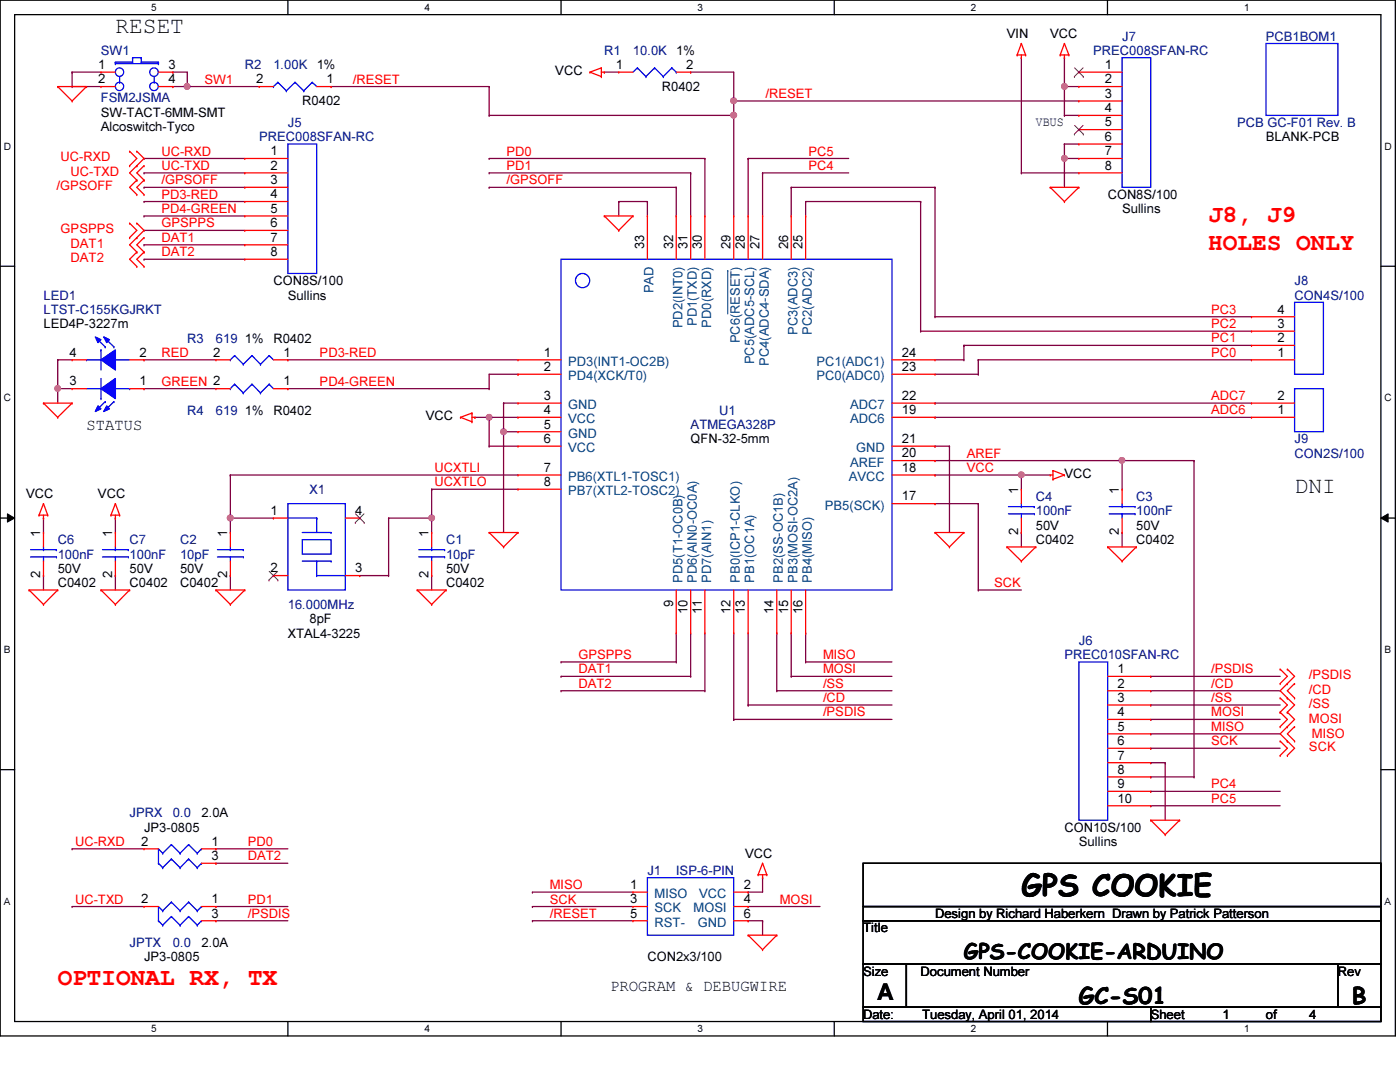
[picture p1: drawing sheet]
<svg xmlns="http://www.w3.org/2000/svg" width="279mm" height="216mm" viewBox="0 0 279 216" stroke-linecap="round" stroke-linejoin="round" font-family="sans-serif">
<path d="M0 0h278.5v206.7h-278.5zM2.9 2.9h272.7v200.9h-272.7z" fill="none" stroke="#000" stroke-width=".25"/>
<g fill="#fff">
<path d="M30.2 .3h1.1v2.3h-1.1z"/>
<path d="M30.2 204.1h1.1v2.3h-1.1z"/>
</g>
<path d="M57.4 0v2.9M57.4 203.8v2.9" fill="none" stroke="#000" stroke-width=".25"/>
<g fill="#fff">
<path d="M84.7 .3h1.1v2.3h-1.1z"/>
<path d="M84.7 204.1h1.1v2.3h-1.1z"/>
</g>
<path d="M112 0v2.9M112 203.8v2.9" fill="none" stroke="#000" stroke-width=".25"/>
<g fill="#fff">
<path d="M139.2 .3h1.1v2.3h-1.1z"/>
<path d="M139.2 204.1h1.1v2.3h-1.1z"/>
</g>
<path d="M166.5 0v2.9M166.5 203.8v2.9" fill="none" stroke="#000" stroke-width=".25"/>
<g fill="#fff">
<path d="M193.8 .3h1.1v2.3h-1.1z"/>
<path d="M193.8 204.1h1.1v2.3h-1.1z"/>
</g>
<path d="M221 0v2.9M221 203.8v2.9" fill="none" stroke="#000" stroke-width=".25"/>
<g fill="#fff">
<path d="M248.3 .3h1.1v2.3h-1.1z"/>
<path d="M248.3 204.1h1.1v2.3h-1.1z"/>
<path d="M.8 28h1.4v2.3h-1.4z"/>
<path d="M276.3 28h1.4v2.3h-1.4z"/>
<path d="M.8 78.2h1.4v2.3h-1.4z"/>
<path d="M276.3 78.2h1.4v2.3h-1.4z"/>
</g>
<path d="M0 53.1h2.9M275.6 53.1h2.9" fill="none" stroke="#000" stroke-width=".25"/>
<g fill="#fff">
<path d="M.8 128.5h1.3v2.2h-1.3z"/>
<path d="M276.3 128.5h1.3v2.2h-1.3z"/>
</g>
<path d="M0 103.4h2.9M275.6 103.4h2.9" fill="none" stroke="#000" stroke-width=".25"/>
<path d="M1.5 102.5l1.4 .9-1.4 .8zM275.6 103.4l1.4-.9v1.7z" fill="#000"/>
<path d="M1.5 102.5l1.4 .9-1.4 .8zM275.6 103.4l1.4-.9v1.7z" fill="none" stroke="#000" stroke-width=".2"/>
<g fill="#fff">
<path d="M.8 178.7h1.3v2.2h-1.3z"/>
<path d="M276.3 178.7h1.3v2.2h-1.3z"/>
</g>
<path d="M0 153.6h2.9M275.6 153.6h2.9" fill="none" stroke="#000" stroke-width=".25"/>
<path d="M100.5 86.1h.1M100.5 86.1v20.2" fill="none" stroke="#800040" stroke-width=".25"/>
<circle cx="100.5" cy="86.1" r=".56" fill="#f0f"/>
<circle cx="100.5" cy="86.1" r=".56" fill="none" stroke="#f0f" stroke-width=".25"/>
<path d="M186.6 89h.1M186.6 91.9h.1M186.6 89h2.9M186.6 91.9h37.3M203.8 106.3h.1M203.8 106.3v2.8" fill="none" stroke="#800040" stroke-width=".25"/>
<circle cx="223.9" cy="91.9" r=".56" fill="#f0f"/>
<circle cx="223.9" cy="91.9" r=".56" fill="none" stroke="#f0f" stroke-width=".25"/>
<path d="M123.5 40.2h.1M123.5 40.2h5.7M123.5 40.2v2.9M203.8 94.8h.1M203.8 94.8v2.8M8.7 103.4h.1M8.7 114.9h.1M8.7 103.4v2.9M8.7 114.9v2.8" fill="none" stroke="#800040" stroke-width=".25"/>
<circle cx="203.8" cy="94.8" r=".56" fill="#f0f"/>
<circle cx="203.8" cy="94.8" r=".56" fill="none" stroke="#f0f" stroke-width=".25"/>
<path d="M129.2 40.2h.1M129.2 40.2v2.9M97.6 83.3h.1M97.6 83.3h5.8M23 103.4h.1M23 114.9h.1M23 103.4v2.9M23 114.9v2.8" fill="none" stroke="#800040" stroke-width=".25"/>
<circle cx="97.6" cy="83.3" r=".56" fill="#f0f"/>
<circle cx="97.6" cy="83.3" r=".56" fill="none" stroke="#f0f" stroke-width=".25"/>
<g fill="none" stroke="#800040" stroke-width=".25">
<path d="M120.6 14.4h.1M120.6 14.4h2.9M97.6 23h.1M97.6 23h48.8M146.4 23h.1M146.4 23v20.1M97.6 89h.1M97.6 83.3h.1M97.6 89h5.8M97.6 83.3v5.7M100.5 86.1h.1M100.5 80.4h.1"/>
<path d="M100.5 86.1h2.9M100.5 80.4h2.9M100.5 80.4v5.7M189.5 89h.1M189.5 89v17.3M186.6 100.5h.1M186.6 100.5h8.6M195.2 117.7h.1M195.2 117.7h8.6M157.9 126.3h.1M157.9 126.3v8.7M160.8 126.3h.1"/>
<path d="M160.8 126.3v5.8M106.3 178h.1M106.3 178h20M149.3 178h.1M152.2 175.1h.1M152.2 175.1v2.9h-2.9M106.3 180.9h.1M106.3 183.7h.1M106.3 183.7h20M106.3 180.9h20M149.3 183.7h.1M149.3 180.9h.1"/>
<path d="M149.3 183.7h2.9M149.3 180.9h14.4M152.2 183.7h.1M152.2 183.7v2.9"/>
</g>
<circle cx="146.4" cy="23" r=".56" fill="#f0f"/>
<circle cx="146.4" cy="23" r=".56" fill="none" stroke="#f0f" stroke-width=".25"/>
<g fill="none" stroke="#800040" stroke-width=".25">
<path d="M137.8 14.4h.1M137.8 14.4h8.6M46 94.8h.1M46 94.8h57.4M86.1 97.6h.1M86.1 97.6h17.3M186.6 94.8h.1M186.6 94.8h23M203.8 94.8h.1M223.9 91.9h.1M223.9 91.9v5.7M46 114.9h.1"/>
<path d="M46 114.9v2.8M86.1 103.4h.1M86.1 103.4v2.9M223.9 106.3h.1M223.9 106.3v2.8M155 137.8h.1M155 126.3h.1M155 137.8h23M155 126.3v11.5"/>
</g>
<circle cx="86.1" cy="103.4" r=".56" fill="#f0f"/>
<circle cx="86.1" cy="103.4" r=".56" fill="none" stroke="#f0f" stroke-width=".25"/>
<path d="M86.1 97.6h.1M86.1 97.6v5.8h-8.5M46 103.4h.1M46 103.4h8.6M46 103.4v2.9M77.6 103.4h.1M86.1 114.9h.1M86.1 114.9v2.8" fill="none" stroke="#800040" stroke-width=".25"/>
<circle cx="46" cy="103.4" r=".57" fill="#f0f"/>
<circle cx="46" cy="103.4" r=".57" fill="none" stroke="#f0f" stroke-width=".25"/>
<g fill="none" stroke="#800040" stroke-width=".25">
<path d="M11.5 71.8h.1M11.5 77.6h.1M11.5 71.8h2.9M11.5 71.8v8.6M11.5 77.6h2.9M46 94.8h.1M46 94.8v8.6M94.8 83.3h.1M94.8 83.3h2.8M195.2 100.5h.1M195.2 100.5v17.2M157.9 135h.1"/>
<path d="M157.9 135h20.1M160.8 132.1h.1M160.8 132.1h17.2"/>
</g>
<circle cx="11.5" cy="77.5" r=".56" fill="#f0f"/>
<circle cx="11.5" cy="77.5" r=".56" fill="none" stroke="#f0f" stroke-width=".25"/>
<g fill="none" stroke="#800040" stroke-width=".25">
<path d="M34.5 17.3h.1M34.5 14.4h.1M34.5 17.3h17.2M34.5 14.4h2.9v2.9M37.4 17.3h.1M66.1 17.3h.1M66.1 17.3h31.5M135 37.4h.1M135 37.4v5.7M137.8 34.5h.1M137.8 34.5v8.6M140.7 31.6h.1"/>
<path d="M140.7 31.6v11.5M149.3 31.6h.1M149.3 31.6v11.5M149.3 31.6h20.1M152.2 34.5h.1M152.2 34.5v8.6M152.2 34.5h17.2M28.7 71.8h.1M28.7 77.6h.1M28.7 77.6h14.4M28.7 71.8h14.4M57.4 77.6h.1"/>
<path d="M57.4 77.6h40.2M186.6 71.8h5.8M186.6 74.7h8.6M192.4 71.8h.1M195.2 74.7h.1M112 132.1h.1M112 135h.1M112 137.8h.1M112 132.1h23M112 135h25.8M112 137.8h28.7M135 132.1h.1"/>
<path d="M135 126.3v5.8M137.8 135h.1M137.8 126.3v8.7M140.7 137.8h.1M140.7 126.3v11.5M146.4 126.3v17.3M149.3 126.3v14.4M146.4 143.6h.1M146.4 143.6h31.6M149.3 140.7h.1M149.3 140.7h28.7"/>
</g>
<circle cx="37.3" cy="17.2" r=".56" fill="#f0f"/>
<circle cx="37.3" cy="17.2" r=".56" fill="none" stroke="#f0f" stroke-width=".25"/>
<g fill="none" stroke="#800040" stroke-width=".25">
<path d="M14.4 14.4h.1M14.4 17.3h.1M14.4 14.4h5.8M14.4 14.4v2.9M14.4 17.3h5.8M97.6 17.3h.1M97.6 17.3v5.7M97.6 31.6h.1M97.6 34.5h.1M97.6 37.4h.1M97.6 31.6h43.1M97.6 34.5h40.2"/>
<path d="M97.6 37.4h37.4M146.4 20.2h.1M146.4 20.2h68.9M157.9 37.4h.1M157.9 37.4h28.7M157.9 37.4v5.7M186.6 37.4h.1M186.6 37.4v25.8M160.8 40.2h.1M160.8 40.2v2.9M160.8 40.2h22.9M183.7 40.2h.1"/>
<path d="M183.7 40.2v25.9M57.4 71.8h.1M57.4 71.8h46M97.6 77.6h.1M103.4 74.7h.1M103.4 74.7h-5.8v2.9M183.7 66.1h.1M183.7 66.1h66.1M186.6 63.2h.1M186.6 63.2h63.2M223.9 91.9h14.4M238.3 91.9h.1"/>
<path d="M238.3 91.9v63.1M229.7 137.8h.1M229.7 137.8h25.8M229.7 140.7h.1M229.7 143.6h.1M229.7 146.4h.1M229.7 149.3h.1M229.7 155h.1M229.7 140.7h25.8M229.7 143.6h25.8M229.7 146.4h25.8M229.7 149.3h25.8"/>
<path d="M229.7 155h8.6M238.3 155h.1"/>
</g>
<circle cx="146.4" cy="20.1" r=".56" fill="#f0f"/>
<circle cx="146.4" cy="20.1" r=".56" fill="none" stroke="#f0f" stroke-width=".25"/>
<path d="M212.4 17.3h.1M212.4 11.5h.1M212.4 17.3h2.9M212.4 11.5v11.5M212.4 23h.1M212.4 23h2.9" fill="none" stroke="#800040" stroke-width=".25"/>
<circle cx="212.4" cy="17.2" r=".56" fill="#f0f"/>
<circle cx="212.4" cy="17.2" r=".56" fill="none" stroke="#f0f" stroke-width=".25"/>
<path d="M212.4 28.7h.1M212.4 31.6h.1M212.4 28.7h2.9M212.4 31.6h2.9" fill="none" stroke="#800040" stroke-width=".25"/>
<circle cx="212.4" cy="31.6" r=".56" fill="#f0f"/>
<circle cx="212.4" cy="31.6" r=".56" fill="none" stroke="#f0f" stroke-width=".25"/>
<g fill="none" stroke="#800040" stroke-width=".25">
<path d="M146.4 14.4v8.6M203.8 11.5h.1M203.8 11.5v23M28.7 31.6h.1M28.7 34.5h.1M28.7 37.4h.1M28.7 34.5h20.2M28.7 31.6h20.2M28.7 37.4h20.2M146.4 20.2h.1M146.4 23h.1M203.8 34.5h.1"/>
<path d="M203.8 34.5h11.5M212.4 28.7h.1M212.4 31.6h.1M212.4 28.7v8.7M28.7 40.2h.1M28.7 43.1h.1M28.7 46h.1M28.7 48.9h.1M28.7 51.7h.1M28.7 40.2h20.2M28.7 43.1h20.2M28.7 46h20.2"/>
<path d="M28.7 48.9h20.2M28.7 51.7h20.2M192.4 68.9h.1M192.4 68.9v2.9M192.4 68.9h57.4M195.2 71.8h.1M195.2 71.8v2.9M195.2 71.8h54.6M186.6 80.4h.1M186.6 83.3h.1M186.6 80.4h63.2M186.6 83.3h63.2"/>
<path d="M71.8 114.9h.1M71.8 114.9h5.8M77.6 114.9h.1M77.6 103.4v11.5M229.7 135h.1M229.7 135h25.8M229.7 152.2h.1M229.7 157.9h.1M229.7 152.2h2.8M229.7 157.9h25.8M232.5 152.2h.1M232.5 152.2v11.5"/>
<path d="M14.4 169.4h.1M14.4 169.4h14.3M43.1 169.4h.1M43.1 172.3h.1M43.1 169.4h14.3M43.1 172.3h14.3M229.7 160.8h.1M229.7 160.8h25.8M14.4 180.9h.1M14.4 180.9h14.3M43.1 180.9h.1M43.1 183.7h.1"/>
<path d="M43.1 180.9h14.3M43.1 183.7h14.3"/>
</g>
<g fill="none" stroke="#f00" stroke-width=".25">
<path d="M11.5 17.3h.1M11.5 17.3h5.8M11.5 17.3l2.9 2.9M17.3 17.3h.1M17.3 17.3l-2.9 2.9M51.7 17.3h.1M51.7 17.3h2.9M63.2 17.3h2.9M66.1 17.3h.1M117.7 14.4h.1M117.7 14.4l2.3 .9M120 15.3h.1"/>
<path d="M120 13.5h.1M120 13.5v1.8M120 14.4h.6M120 13.5l-2.3 .9M120.6 14.4h.1M203 11h.1M203 11h1.7M203.8 11.5h.1M203.8 8.7h.1M203.8 11v.5M203.8 8.7l-.8 2.3M203.8 8.7l.9 2.3"/>
<path d="M204.7 11h.1M211.6 11h.1M211.6 11h1.7M212.4 11.5h.1M212.4 8.7h.1M212.4 11v.5M212.4 8.7l-.8 2.3M212.4 8.7l.9 2.3M213.3 11h.1M14.4 20.2h.1M25.9 33.1h.1M25.9 30.2h.1"/>
<path d="M25.9 30.2l1.4 1.4-1.4 1.5M27.3 30.2h.1M27.3 33.1h.1M27.3 35.9h.1M27.3 38.8h.1M27.3 30.2l1.4 1.4-2.8 2.9 1.4 1.4M27.3 35.9l-1.4 1.5 1.4 1.4M28.7 35.9h.1M28.7 38.8h.1M28.7 33.1h.1M28.7 35.9l-1.4 1.5 1.4 1.4M28.7 33.1l-1.4 1.4 1.4 1.4"/>
<path d="M48.9 31.6h.1M48.9 34.5h.1M48.9 37.4h.1M48.9 37.4h8.5M48.9 31.6h8.5M48.9 34.5h8.5M209.6 37.4h.1M209.6 37.4h5.7M209.6 37.4l2.8 2.8M215.3 37.4h.1M215.3 37.4l-2.9 2.8M25.9 47.4h.1"/>
<path d="M25.9 44.5h.1M25.9 44.5l1.4 1.5-1.4 1.4M27.3 44.5h.1M27.3 47.4h.1M27.3 50.3h.1M27.3 53.2h.1M27.3 44.5l1.4 1.5-2.8 2.9 1.4 1.4M27.3 50.3l-1.4 1.4 1.4 1.5M28.7 47.4h.1M28.7 50.3h.1M28.7 53.2h.1M28.7 47.4l-1.4 1.5 1.4 1.4"/>
<path d="M28.7 50.3l-1.4 1.4 1.4 1.5M48.9 40.2h.1M48.9 43.1h.1M48.9 46h.1M48.9 48.9h.1M48.9 51.7h.1M48.9 43.1h8.5M48.9 40.2h8.5M48.9 46h8.5M48.9 48.9h8.5M48.9 51.7h8.5M120.6 43.1h.1"/>
<path d="M120.6 43.1h5.7M120.6 43.1l2.9 2.9M123.5 46h.1M126.3 43.1h.1M126.3 43.1l-2.8 2.9M212.4 40.2h.1M43.1 71.8h.1M43.1 71.8h2.9M54.6 71.8h2.8M57.4 71.8h.1M8.7 80.4h.1M8.7 80.4h5.7"/>
<path d="M8.7 80.4l2.8 2.9M11.5 83.3h.1M14.4 80.4h.1M14.4 80.4l-2.9 2.9M91.9 83.3h.1M91.9 83.3l2.3 .9M94.2 84.2h.1M94.2 82.4h.1M94.2 82.4v1.8M94.2 83.3h.6M94.2 82.4l-2.3 .9M94.8 83.3h.1"/>
<path d="M203.8 97.6h.1M203.8 97.6v2.9M209.6 94.8h.1M209.6 94.8h.5M210.1 93.9h.1M210.1 95.6h.1M210.1 93.9v1.7M210.1 93.9l2.3 .9M212.4 94.8h.1M212.4 94.8l-2.3 .8M5.8 117.7h.1M5.8 117.7h5.7"/>
<path d="M5.8 117.7l2.9 2.9M7.8 102.8h.1M7.8 102.8h1.7M8.7 103.4h.1M8.7 100.5h.1M8.7 106.3h.1M8.7 114.9h.1M8.7 102.8v.6M8.7 106.3v2.8M8.7 112v2.9M8.7 100.5l-.9 2.3M8.7 100.5l.8 2.3"/>
<path d="M9.5 102.8h.1M11.5 117.7h.1M11.5 117.7l-2.8 2.9M20.2 117.7h.1M20.2 117.7h5.7M20.2 117.7l2.8 2.9M22.1 102.8h.1M22.1 102.8h1.8M23 103.4h.1M23 100.5h.1M23 106.3h.1M23 114.9h.1"/>
<path d="M23 102.8v.6M23 106.3v2.8M23 112v2.9M23 100.5l-.9 2.3M23 100.5l.9 2.3M23.9 102.8h.1M25.9 117.7h.1M25.9 117.7l-2.9 2.9M43.1 117.7h.1M43.1 117.7h5.8M43.1 117.7l2.9 2.9M46 106.3h.1"/>
<path d="M46 114.9h.1M46 106.3v2.8M46 112v2.9M48.9 117.7h.1M48.9 117.7l-2.9 2.9M54.6 103.4h.1M54.6 114.9h.1M54.6 103.4h2.8M54.6 114.9h2.8M68.9 103.4h2.9M68.9 114.9h2.9M71.8 103.4h.1"/>
<path d="M71.8 114.9h.1M83.3 117.7h.1M83.3 117.7h5.7M83.3 117.7l2.8 2.9M86.1 106.3h.1M86.1 114.9h.1M86.1 106.3v2.8M86.1 112v2.9M89 117.7h.1M89 117.7l-2.9 2.9M97.6 106.3h.1M97.6 106.3h5.8"/>
<path d="M97.6 106.3l2.9 2.8M100.5 109.1h.1M103.4 106.3h.1M103.4 106.3l-2.9 2.8M186.6 106.3h.1M186.6 106.3h5.8M186.6 106.3l2.9 2.8M189.5 109.1h.1M192.4 106.3h.1M192.4 106.3l-2.9 2.8M201 109.1h.1M201 109.1h5.7"/>
<path d="M201 109.1l2.8 2.9M203.8 112h.1M203.8 106.3h.1M203.8 103.4v2.9M206.7 109.1h.1M206.7 109.1l-2.9 2.9M221.1 109.1h.1M221.1 109.1h5.7M221.1 109.1l2.8 2.9M223.9 112h.1M226.8 109.1h.1M226.8 109.1l-2.9 2.9"/>
<path d="M8.7 120.6h.1M23 120.6h.1M46 120.6h.1M86.1 120.6h.1M221.1 135h8.6M221.1 137.8h8.6M229.7 135h.1M229.7 137.8h.1M255.5 139.3h.1M255.5 136.4h.1M255.5 133.5h.1M255.5 139.3l1.4 1.4-1.4 1.4"/>
<path d="M255.5 133.5l1.4 1.5-1.4 1.4M256.9 139.3h.1M256.9 136.4h.1M256.9 133.5h.1M256.9 139.3l1.5 1.4-1.5 1.4M256.9 133.5l1.5 1.5-2.9 2.8 1.4 1.5M258.4 139.3h.1M258.4 136.4h.1M258.4 136.4l-1.5 1.4 1.5 1.5M221.1 140.7h8.6M221.1 143.6h8.6M221.1 146.4h8.6"/>
<path d="M221.1 149.3h8.6M221.1 152.2h8.6M221.1 155h8.6M221.1 157.9h8.6M229.7 140.7h.1M229.7 143.6h.1M229.7 146.4h.1M229.7 149.3h.1M229.7 152.2h.1M229.7 155h.1M229.7 157.9h.1M255.5 142.1h.1"/>
<path d="M255.5 145h.1M255.5 150.7h.1M255.5 147.9h.1M255.5 142.1l1.4 1.5-1.4 1.4M255.5 147.9l1.4 1.4-1.4 1.4M256.9 142.1h.1M256.9 145h.1M256.9 147.9h.1M256.9 150.7h.1M256.9 142.1l1.5 1.5-2.9 2.8 1.4 1.5M256.9 147.9l1.5 1.4-1.5 1.4M258.4 147.9h.1"/>
<path d="M258.4 145h.1M258.4 145l-1.5 1.4 1.5 1.5M28.7 169.4h.1M28.7 169.4h2.9M40.2 169.4h2.9M40.2 172.3h2.9M43.1 169.4h.1M43.1 172.3h.1M151.3 174.5h.1M151.3 174.5h1.7M152.2 175.1h.1M152.2 172.3h.1"/>
<path d="M152.2 174.5v.6M152.2 172.3l-.9 2.2M152.2 172.3l.8 2.2M153 174.5h.1M221.1 160.8h8.6M229.7 163.7h.1M229.7 160.8h.1M229.7 163.7h5.7M229.7 163.7l2.8 2.8M232.5 166.5h.1M235.4 163.7h.1M235.4 163.7l-2.9 2.8"/>
<path d="M28.7 180.9h.1M28.7 180.9h2.9M40.2 180.9h2.9M40.2 183.7h2.9M43.1 180.9h.1M43.1 183.7h.1M149.3 186.6h.1M149.3 186.6h5.7M149.3 186.6l2.9 2.9M152.2 189.5h.1M155 186.6h.1M155 186.6l-2.8 2.9"/>
</g>
<path d="M172.3 172.3h103.3v8.6h-103.3zM172.3 183.7h103.3v8.7h-103.3zM172.3 192.4h8.6v8.6h-8.6zM172.3 180.9h103.3v2.8h-103.3zM180.9 192.4h86.1v8.6h-86.1zM267 192.4h8.6v8.6h-8.6zM172.3 201h57.4v2.8h-57.4zM229.7 201h45.9v2.8h-45.9z" fill="none" stroke="#000" stroke-width=".25"/>
<g fill="none" stroke="#00f" stroke-width=".25">
<path d="M54.6 17.3h.1M55.5 16.4h.1M55.5 16.4l1.6 1.7M55.5 16.4l-.9 .9M57.1 18.1h.1M58.9 16.4h.1M58.9 16.4l1.7 1.7M58.9 16.4l-1.8 1.7M60.6 18.1h.1M62.3 16.4h.1M62.3 16.4l.9 .9M62.3 16.4l-1.7 1.7"/>
<path d="M252.6 8.7h14.4v14.3h-14.4zM57.4 28.7h5.8v25.9h-5.8zM46 71.8h.1M46.8 71h.1M46.8 71l1.8 1.7M46.8 71l-.8 .8M48.6 72.7h.1M50.3 71h.1M50.3 71l1.7 1.7M50.3 71l-1.7 1.7M52 72.7h.1M53.7 71h.1"/>
<path d="M53.7 71l.9 .8M53.7 71l-1.7 1.7M6.1 111.1h5.2M6.1 109.7h5.2M8.7 109.7h.1M8.7 111.1h.1M8.7 109.1v.6M8.7 111.1v.9M11.3 111.1h.1M11.3 109.7h.1M20.4 111.1h5.2M20.4 109.7h5.2"/>
<path d="M23 109.7h.1M23 111.1h.1M23 109.1v.6M23 111.1v.9M25.6 111.1h.1M25.6 109.7h.1M43.4 111.1h5.2M43.4 109.7h5.2M46 109.7h.1M46 111.1h.1M46 109.1v.6M46 111.1v.9"/>
<path d="M48.6 111.1h.1M48.6 109.7h.1M57.4 100.5h11.5v17.2h-11.5zM57.4 103.4h5.8M60.3 107.7h5.8v2.9h-5.8zM60.3 106.3h5.8M60.3 112h5.8M63.2 114.9h.1M63.2 103.4h.1M63.2 112h.1M63.2 114.9h5.7M63.2 103.4v2.9"/>
<path d="M63.2 112v2.9M66.1 106.3h.1M66.1 112h.1M83.6 111.1h5.1M83.6 109.7h5.1M86.1 109.7h.1M86.1 111.1h.1M86.1 109.1v.6M86.1 111.1v.9M88.7 111.1h.1M88.7 109.7h.1M201.3 102.5h5.1"/>
<path d="M201.3 101.1h5.1M203.8 101.1h.1M203.8 102.5h.1M203.8 100.5v.6M203.8 102.5v.9M206.4 102.5h.1M206.4 101.1h.1M215.3 132.1h5.8v31.6h-5.8zM31.6 172.3h.1M31.6 172.3l.9 .8M32.5 170.3h.1M32.5 173.1h.1"/>
<path d="M32.5 170.3l-.9-.9v2.9M34.2 168.5h.1M34.2 171.4h.1M34.2 168.5l-1.7 1.8M34.2 168.5l1.7 1.8M34.2 171.4l-1.7 1.7M34.2 171.4l1.7 1.7M35.9 170.3h.1M35.9 173.1h.1M37.6 168.5h.1M37.6 171.4h.1M37.6 168.5l-1.7 1.8"/>
<path d="M37.6 168.5l1.8 1.8M37.6 171.4l-1.7 1.7M37.6 171.4l1.8 1.7M39.4 170.3h.1M39.4 173.1h.1M40.2 169.4h.1M40.2 172.3h.1M40.2 169.4l-.8 .9M40.2 172.3l-.8 .8M31.6 183.7h.1M31.6 183.7l.9 .9M32.5 181.7h.1"/>
<path d="M32.5 184.6h.1M32.5 181.7l-.9-.8v2.8M34.2 180h.1M34.2 182.9h.1M34.2 180l-1.7 1.7M34.2 180l1.7 1.7M34.2 182.9l-1.7 1.7M34.2 182.9l1.7 1.7M35.9 181.7h.1M35.9 184.6h.1M37.6 180h.1M37.6 182.9h.1"/>
<path d="M37.6 180l-1.7 1.7M37.6 180l1.8 1.7M37.6 182.9l-1.7 1.7M37.6 182.9l1.8 1.7M39.4 181.7h.1M39.4 184.6h.1M40.2 180.9h.1M40.2 183.7h.1M40.2 180.9l-.8 .8M40.2 183.7l-.8 .9"/>
</g>
<path d="M53.7 115.7h.1M53.7 114l1.8 1.7M55.4 114l-1.7 1.7M55.5 115.7h.1M70.9 104.3h.1M71 102.5l1.7 1.8M72.6 102.5l-1.7 1.8M72.7 104.3h.1" fill="none" stroke="#804000" stroke-width=".2"/>
<path d="M20.2 77.6l2.8-2.1v4z" fill-rule="evenodd" fill="#00f"/>
<path d="M20.2 77.6l2.8-2.1v4zM20.2 79.5h.1M20.2 75.5v4M21 80.1h.1M21 80.1l-1.7 1.8M22.7 80.1h.1M22.7 80.1l-1.7 1.8" fill="none" stroke="#00f" stroke-width=".25"/>
<path d="M19.6 81l.6 .6-1.2 .5z" fill-rule="evenodd" fill="#00f"/>
<path d="M19.6 81l.6 .6-1.2 .5z" fill="none" stroke="#00f" stroke-width=".25"/>
<path d="M21.3 81l.5 .6-1.1 .5z" fill-rule="evenodd" fill="#00f"/>
<path d="M21.3 81l.5 .6-1.1 .5z" fill="none" stroke="#00f" stroke-width=".25"/>
<path d="M20.2 71.8l2.8-2v4z" fill-rule="evenodd" fill="#00f"/>
<path d="M20.2 71.8l2.8-2v4z" fill="none" stroke="#00f" stroke-width=".25"/>
<path d="M19 67.2l1.2 .6-.6 .6z" fill-rule="evenodd" fill="#00f"/>
<path d="M19 67.2l1.2 .6-.6 .6z" fill="none" stroke="#00f" stroke-width=".25"/>
<path d="M20.7 67.2l1.1 .6-.5 .6z" fill-rule="evenodd" fill="#00f"/>
<g fill="none" stroke="#00f" stroke-width=".25">
<path d="M23 12.4h.1M23 12.7h.1M23 12.7h8.6M23 12.4h3.5M23 12.4v.3M23.9 16.4h.1M23.9 15.3v1.1M26.5 11.5h.1M26.5 12.4h.1M26.5 11.5h1.7M26.5 11.5v.9M28.2 12.4h.1"/>
<path d="M28.2 11.5h.1M28.2 12.4h3.4M28.2 11.5v.9M30.8 16.4h.1M30.8 15.3v1.1M31.6 12.7h.1M31.6 12.4h.1M31.6 12.4v.3M127.2 13.5h.1M127.2 13.5l-.9 .9M127.2 13.5l1.7 1.8M128.9 15.3h.1"/>
<path d="M130.6 13.5h.1M130.6 13.5l-1.7 1.8M130.6 13.5l1.8 1.8M132.4 15.3h.1M134.1 13.5h.1M134.1 13.5l-1.7 1.8M134.1 13.5l.9 .9M135 14.4h.1M223.9 11.5h5.8v25.9h-5.8zM112 51.7h66v66h-66zM17.3 71.8h.1M17.3 77.6h8.6"/>
<path d="M17.3 71.8h8.6M19.3 67.5l1.7 1.7M20.2 69.8h.1M20.2 69.8v4M20.7 67.2l1.1 .6-.5 .6zM21 69.2h.1M21 67.5l1.7 1.7M22.7 69.2h.1M25.9 77.6h.1M46 77.6h.1M46.8 76.7h.1M46.8 76.7l1.8 1.7"/>
<path d="M46.8 76.7l-.8 .9M48.6 78.4h.1M50.3 76.7h.1M50.3 76.7l1.7 1.7M50.3 76.7l-1.7 1.7M52 78.4h.1M53.7 76.7h.1M53.7 76.7l.9 .9M53.7 76.7l-1.7 1.7M258.4 60.3h5.7v14.4h-5.7zM258.4 77.6h5.7v8.5h-5.7zM221.4 102.5h5.1"/>
<path d="M221.4 101.1h5.1M223.9 101.1h.1M223.9 102.5h.1M223.9 100.5v.6M223.9 102.5v.9M226.5 102.5h.1M226.5 101.1h.1M129.2 175.1h17.2v11.5h-17.2z"/>
<circle cx="23.8" cy="14.4" r=".84"/>
<circle cx="23.8" cy="17.2" r=".83"/>
<circle cx="30.7" cy="14.4" r=".85"/>
<circle cx="30.7" cy="17.3" r=".84"/>
<circle cx="116.3" cy="56" r="1.43"/>
</g>
<g fill="none" stroke="#f00" stroke-width=".25">
<path d="M20.2 14.4h.1M20.2 17.3h.1M20.2 14.4h2.8M20.2 17.3h2.8M31.6 14.4h2.9M31.6 17.3h2.9M34.5 17.3h.1M34.5 14.4h.1M123.5 14.4h.1M123.5 14.4h2.8M135 14.4h2.8M137.8 14.4h.1"/>
<path d="M215.3 14.4h.1M215.3 17.3h.1M215.3 14.4h8.6M215.3 17.3h8.6M215.3 20.2h.1M215.3 23h.1M215.3 25.9h.1M215.3 28.7h.1M215.3 31.6h.1M215.3 34.5h.1M215.3 20.2h8.6M215.3 23h8.6"/>
<path d="M215.3 25.9h8.6M215.3 28.7h8.6M215.3 31.6h8.6M215.3 34.5h8.6M129.2 43.1h.1M129.2 43.1v8.6M135 43.1h.1M135 43.1v8.6M137.8 43.1h.1M137.8 43.1v8.6M140.7 43.1h.1M140.7 43.1v8.6"/>
<path d="M146.4 43.1h.1M146.4 43.1v8.6M149.3 43.1h.1M149.3 43.1v8.6M152.2 43.1h.1M152.2 43.1v8.6M157.9 43.1h.1M157.9 43.1v8.6M160.8 43.1h.1M160.8 43.1v8.6M14.4 77.6h.1M14.4 71.8h.1"/>
<path d="M14.4 77.6h2.9M14.4 71.8h2.9M25.9 77.6h2.8M25.9 71.8h2.8M28.7 77.6h.1M28.7 71.8h.1M43.1 77.6h.1M43.1 77.6h2.9M54.6 77.6h2.8M57.4 77.6h.1M103.4 71.8h.1M103.4 74.7h.1"/>
<path d="M103.4 71.8h8.6M103.4 74.7h8.6M178 71.8h8.6M178 74.7h8.6M186.6 74.7h.1M186.6 71.8h.1M249.8 71.8h.1M249.8 68.9h.1M249.8 66.1h.1M249.8 63.2h.1M249.8 71.8h8.6M249.8 68.9h8.6"/>
<path d="M249.8 66.1h8.6M249.8 63.2h8.6M103.4 89h.1M103.4 94.8h.1M103.4 97.6h.1M103.4 83.3h.1M103.4 80.4h.1M103.4 86.1h.1M103.4 89h8.6M103.4 80.4h8.6M103.4 94.8h8.6M103.4 97.6h8.6"/>
<path d="M103.4 83.3h8.6M103.4 86.1h8.6M178 89h8.6M178 80.4h8.6M178 94.8h8.6M178 83.3h8.6M178 91.9h8.6M186.6 80.4h.1M186.6 83.3h.1M186.6 91.9h.1M186.6 89h.1M186.6 94.8h.1"/>
<path d="M223.9 97.6h.1M223.9 97.6v2.9M249.8 83.3h.1M249.8 80.4h.1M249.8 80.4h8.6M249.8 83.3h8.6M135 117.7v8.6M137.8 117.7v8.6M140.7 117.7v8.6M146.4 117.7v8.6M149.3 117.7v8.6M155 117.7v8.6"/>
<path d="M157.9 117.7v8.6M160.8 117.7v8.6M178 100.5h8.6M186.6 100.5h.1M223.9 106.3h.1M223.9 103.4v2.9M135 126.3h.1M137.8 126.3h.1M140.7 126.3h.1M146.4 126.3h.1M149.3 126.3h.1M155 126.3h.1"/>
<path d="M157.9 126.3h.1M160.8 126.3h.1M126.3 178h.1M126.3 178h2.9M146.4 178h2.9M149.3 178h.1M126.3 180.9h.1M126.3 183.7h.1M126.3 180.9h2.9M126.3 183.7h2.9M146.4 180.9h2.9M146.4 183.7h2.9"/>
<path d="M149.3 180.9h.1M149.3 183.7h.1"/>
</g>
<path d="M145.2 54h.1M145.2 54v8.7" fill="none" stroke="#004080" stroke-width=".2"/>
<path d="M214.4 15.3h.1M214.5 13.5l1.7 1.8M216.2 13.5l-1.8 1.8M216.2 15.3h.1M214.4 26.8h.1M214.5 25l1.7 1.8M216.2 25l-1.8 1.8M216.2 26.8h.1" fill="none" stroke="#804000" stroke-width=".2"/>
<circle cx="100.5" cy="86.1" r=".56" fill="#f0f"/>
<circle cx="100.5" cy="86.1" r=".56" fill="none" stroke="#f0f" stroke-width=".25"/>
<circle cx="223.9" cy="91.9" r=".56" fill="#f0f"/>
<circle cx="223.9" cy="91.9" r=".56" fill="none" stroke="#f0f" stroke-width=".25"/>
<circle cx="203.8" cy="94.8" r=".56" fill="#f0f"/>
<circle cx="203.8" cy="94.8" r=".56" fill="none" stroke="#f0f" stroke-width=".25"/>
<circle cx="97.6" cy="83.3" r=".56" fill="#f0f"/>
<circle cx="97.6" cy="83.3" r=".56" fill="none" stroke="#f0f" stroke-width=".25"/>
<circle cx="146.4" cy="23" r=".56" fill="#f0f"/>
<circle cx="146.4" cy="23" r=".56" fill="none" stroke="#f0f" stroke-width=".25"/>
<circle cx="86.1" cy="103.4" r=".56" fill="#f0f"/>
<circle cx="86.1" cy="103.4" r=".56" fill="none" stroke="#f0f" stroke-width=".25"/>
<circle cx="46" cy="103.4" r=".57" fill="#f0f"/>
<circle cx="46" cy="103.4" r=".57" fill="none" stroke="#f0f" stroke-width=".25"/>
<circle cx="11.5" cy="77.5" r=".56" fill="#f0f"/>
<circle cx="11.5" cy="77.5" r=".56" fill="none" stroke="#f0f" stroke-width=".25"/>
<circle cx="37.3" cy="17.2" r=".56" fill="#f0f"/>
<circle cx="37.3" cy="17.2" r=".56" fill="none" stroke="#f0f" stroke-width=".25"/>
<circle cx="146.4" cy="20.1" r=".56" fill="#f0f"/>
<circle cx="146.4" cy="20.1" r=".56" fill="none" stroke="#f0f" stroke-width=".25"/>
<circle cx="212.4" cy="17.2" r=".56" fill="#f0f"/>
<circle cx="212.4" cy="17.2" r=".56" fill="none" stroke="#f0f" stroke-width=".25"/>
<circle cx="212.4" cy="31.6" r=".56" fill="#f0f"/>
<circle cx="212.4" cy="31.6" r=".56" fill="none" stroke="#f0f" stroke-width=".25"/>
<text font-size="6" x="203.8" y="178.9">GPS COOKIE</text>
<g font-size="4.9" fill="#f00">
<text x="241.1" y="44.3">J8, J9</text>
<text x="241.1" y="49.9">HOLES ONLY</text>
<text x="11.5" y="196.5">OPTIONAL RX, TX</text>
</g>
<g font-size="4.6">
<text x="23" y="6.6">RESET</text>
<text x="258.4" y="98.4">DNI</text>
<text x="175.1" y="199.5">A</text>
<text x="215.3" y="200.3">GC-S01</text>
<text x="269.8" y="200.3">B</text>
</g>
<text font-size="4.3" x="192.4" y="191.3">GPS-COOKIE-ARDUINO</text>
<g font-size="3.1">
<text x="17.3" y="85.8">STATUS</text>
<text x="121.8" y="197.7">PROGRAM &amp; DEBUGWIRE</text>
</g>
<g font-size="2.6" fill="#000080">
<text x="20.2" y="11">SW1</text>
<text x="120.6" y="11">R1</text>
<text x="126.3" y="11">10.0K</text>
<text x="218.2" y="11">PREC008SFAN-RC</text>
<text x="223.9" y="8.1">J7</text>
<text x="252.6" y="8.1">PCB1BOM1</text>
<text x="48.9" y="13.8">R2</text>
<text x="54.6" y="13.8">1.00K</text>
<text x="20.2" y="20.4">FSM2JSMA</text>
<text x="51.7" y="28.2">PREC008SFAN-RC</text>
<text x="57.4" y="25.4">J5</text>
<text x="246.9" y="25.4">PCB GC-F01 Rev. B</text>
<text x="8.7" y="59.8">LED1</text>
<text x="258.4" y="56.9">J8</text>
<text x="258.4" y="59.8">CON4S/100</text>
<text x="8.7" y="62.7">LTST-C155KGJRKT</text>
<text x="37.4" y="68.4">R3</text>
<text x="43.1" y="68.4">619</text>
<text x="37.4" y="82.8">R4</text>
<text x="43.1" y="82.8">619</text>
<text x="143.6" y="82.8">U1</text>
<text x="137.8" y="85.6">ATMEGA328P</text>
<text x="258.4" y="88.5">J9</text>
<text x="258.4" y="91.4">CON2S/100</text>
<text x="61.8" y="98.6">X1</text>
<text x="206.7" y="99.9">C4</text>
<text x="226.8" y="99.9">C3</text>
<text x="206.7" y="102.8">100nF</text>
<text x="226.8" y="102.8">100nF</text>
<text x="11.5" y="108.6">C6</text>
<text x="11.5" y="111.5">100nF</text>
<text x="25.9" y="108.6">C7</text>
<text x="25.9" y="111.5">100nF</text>
<text x="35.9" y="108.6">C2</text>
<text x="35.9" y="111.5">10pF</text>
<text x="89" y="108.6">C1</text>
<text x="89" y="111.5">10pF</text>
<text x="57.4" y="121.5">16.000MHz</text>
<text x="212.4" y="131.5">PREC010SFAN-RC</text>
<text x="215.3" y="128.7">J6</text>
<text x="25.9" y="163.1">JPRX</text>
<text x="34.5" y="163.1">0.0</text>
<text x="129.2" y="174.6">J1</text>
<text x="135" y="174.6">ISP-6-PIN</text>
<text x="25.9" y="188.9">JPTX</text>
<text x="34.5" y="188.9">0.0</text>
</g>
<g font-size="2.6">
<text x="135" y="11">1%</text>
<text x="201" y="7.5">VIN</text>
<text x="209.6" y="7.5">VCC</text>
<text x="19.6" y="13.8">1</text>
<text x="19.6" y="16.6">2</text>
<text x="33.6" y="16.6">4</text>
<text x="33.6" y="13.8">3</text>
<text x="51.1" y="16.6">2</text>
<text x="63.2" y="13.8">1%</text>
<text x="65.2" y="16.6">1</text>
<text x="110.8" y="15">VCC</text>
<text x="122.9" y="13.8">1</text>
<text x="136.9" y="13.8">2</text>
<text x="220.5" y="13.8">1</text>
<text x="220.5" y="16.6">2</text>
<text x="20.2" y="23.3">SW-TACT-6MM-SMT</text>
<text x="60.3" y="21">R0402</text>
<text x="132.1" y="18.2">R0402</text>
<text x="220.5" y="19.5">3</text>
<text x="220.5" y="22.4">4</text>
<text x="20.2" y="26.2">Alcoswitch-Tyco</text>
<text x="206.7" y="25.1">VBUS</text>
<text x="220.5" y="25.2">5</text>
<text x="220.5" y="28.1">6</text>
<text x="252.6" y="28.2">BLANK-PCB</text>
<text x="54" y="31">1</text>
<text x="54" y="33.9">2</text>
<text x="220.5" y="31">7</text>
<text x="220.5" y="33.9">8</text>
<text x="54" y="36.7">3</text>
<text x="54" y="39.6">4</text>
<text x="221.1" y="39.7">CON8S/100</text>
<text x="54" y="42.5">5</text>
<text x="54" y="45.3">6</text>
<text x="223.9" y="42.5">Sullins</text>
<text x="54" y="48.2">7</text>
<text x="54" y="51.1">8</text>
<text x="128.6" y="49.7" transform="rotate(-90 128.6 49.7)">33</text>
<text x="134.3" y="49.7" transform="rotate(-90 134.3 49.7)">32</text>
<text x="137.2" y="49.7" transform="rotate(-90 137.2 49.7)">31</text>
<text x="140" y="49.7" transform="rotate(-90 140 49.7)">30</text>
<text x="145.8" y="49.7" transform="rotate(-90 145.8 49.7)">29</text>
<text x="148.7" y="49.7" transform="rotate(-90 148.7 49.7)">28</text>
<text x="151.6" y="49.7" transform="rotate(-90 151.6 49.7)">27</text>
<text x="157.3" y="49.7" transform="rotate(-90 157.3 49.7)">26</text>
<text x="160.1" y="49.7" transform="rotate(-90 160.1 49.7)">25</text>
<text x="54.6" y="56.9">CON8S/100</text>
<text x="57.4" y="59.8">Sullins</text>
<text x="8.7" y="65.5">LED4P-3227m</text>
<text x="254.9" y="65.4">3</text>
<text x="254.9" y="62.6">4</text>
<text x="13.8" y="71.2">4</text>
<text x="27.9" y="71.2">2</text>
<text x="42.5" y="71.2">2</text>
<text x="48.9" y="68.4">1%</text>
<text x="54.6" y="68.4">R0402</text>
<text x="56.6" y="71.2">1</text>
<text x="108.5" y="71.2">1</text>
<text x="180" y="71.2">24</text>
<text x="254.9" y="71.2">1</text>
<text x="254.9" y="68.3">2</text>
<text x="13.8" y="76.9">3</text>
<text x="27.9" y="76.9">1</text>
<text x="56.6" y="76.9">1</text>
<text x="108.5" y="74">2</text>
<text x="180" y="74">23</text>
<text x="48.9" y="82.8">1%</text>
<text x="54.6" y="82.8">R0402</text>
<text x="85" y="83.9">VCC</text>
<text x="108.5" y="82.6">4</text>
<text x="108.5" y="79.8">3</text>
<text x="180" y="79.8">22</text>
<text x="180" y="82.6">19</text>
<text x="254.9" y="82.6">1</text>
<text x="254.9" y="79.8">2</text>
<text x="108.5" y="88.4">6</text>
<text x="108.5" y="85.5">5</text>
<text x="137.8" y="88.5">QFN-32-5mm</text>
<text x="180" y="88.4">21</text>
<text x="108.5" y="94.1">7</text>
<text x="180" y="91.3">20</text>
<text x="180" y="94.1">18</text>
<text x="212.4" y="95.4">VCC</text>
<text x="5.2" y="99.4">VCC</text>
<text x="19.6" y="99.4">VCC</text>
<text x="108.5" y="97">8</text>
<text x="180" y="99.9">17</text>
<text x="203.2" y="98.5" transform="rotate(-90 203.2 98.5)">1</text>
<text x="223.3" y="98.5" transform="rotate(-90 223.3 98.5)">1</text>
<text x="8" y="107.1" transform="rotate(-90 8 107.1)">1</text>
<text x="22.4" y="107.1" transform="rotate(-90 22.4 107.1)">1</text>
<text x="45.3" y="107.1" transform="rotate(-90 45.3 107.1)">1</text>
<text x="54" y="102.7">1</text>
<text x="70.9" y="102.7">4</text>
<text x="85.5" y="107.1" transform="rotate(-90 85.5 107.1)">1</text>
<text x="203.2" y="106.8" transform="rotate(-90 203.2 106.8)">2</text>
<text x="206.7" y="105.7">50V</text>
<text x="223.3" y="106.8" transform="rotate(-90 223.3 106.8)">2</text>
<text x="226.8" y="105.7">50V</text>
<text x="206.7" y="108.6">C0402</text>
<text x="226.8" y="108.6">C0402</text>
<text x="8" y="115.4" transform="rotate(-90 8 115.4)">2</text>
<text x="11.5" y="117.2">C0402</text>
<text x="11.5" y="114.3">50V</text>
<text x="22.4" y="115.4" transform="rotate(-90 22.4 115.4)">2</text>
<text x="25.9" y="117.2">C0402</text>
<text x="25.9" y="114.3">50V</text>
<text x="35.9" y="117.2">C0402</text>
<text x="35.9" y="114.3">50V</text>
<text x="45.3" y="115.4" transform="rotate(-90 45.3 115.4)">2</text>
<text x="54" y="114.2">2</text>
<text x="70.9" y="114.2">3</text>
<text x="85.5" y="115.4" transform="rotate(-90 85.5 115.4)">2</text>
<text x="89" y="117.2">C0402</text>
<text x="89" y="114.3">50V</text>
<text x="61.8" y="124.4">8pF</text>
<text x="134.3" y="121.2" transform="rotate(-90 134.3 121.2)">9</text>
<text x="137.2" y="122.6" transform="rotate(-90 137.2 122.6)">10</text>
<text x="140" y="122.6" transform="rotate(-90 140 122.6)">11</text>
<text x="145.8" y="122.6" transform="rotate(-90 145.8 122.6)">12</text>
<text x="148.7" y="122.6" transform="rotate(-90 148.7 122.6)">13</text>
<text x="154.4" y="122.6" transform="rotate(-90 154.4 122.6)">14</text>
<text x="157.3" y="122.6" transform="rotate(-90 157.3 122.6)">15</text>
<text x="160.1" y="122.6" transform="rotate(-90 160.1 122.6)">16</text>
<text x="57.4" y="127.3">XTAL4-3225</text>
<text x="223.1" y="134.3">1</text>
<text x="223.1" y="137.2">2</text>
<text x="223.1" y="140">3</text>
<text x="223.1" y="142.9">4</text>
<text x="223.1" y="145.8">5</text>
<text x="223.1" y="148.7">6</text>
<text x="223.1" y="151.6">7</text>
<text x="223.1" y="154.4">8</text>
<text x="223.1" y="157.3">9</text>
<text x="223.1" y="160.1">10</text>
<text x="28.7" y="166">JP3-0805</text>
<text x="40.2" y="163.1">2.0A</text>
<text x="212.4" y="166">CON10S/100</text>
<text x="28.2" y="168.7">2</text>
<text x="42.2" y="168.7">1</text>
<text x="42.2" y="171.6">3</text>
<text x="148.7" y="171.2">VCC</text>
<text x="215.3" y="168.9">Sullins</text>
<text x="125.8" y="177.4">1</text>
<text x="148.4" y="177.4">2</text>
<text x="28.2" y="180.3">2</text>
<text x="42.2" y="180.3">1</text>
<text x="42.2" y="183.1">3</text>
<text x="125.8" y="180.3">3</text>
<text x="125.8" y="183.1">5</text>
<text x="148.4" y="180.3">4</text>
<text x="148.4" y="183.1">6</text>
<text x="186.6" y="183.2">Design by Richard Haberkern Drawn by Patrick Patterson</text>
<text x="28.7" y="191.8">JP3-0805</text>
<text x="40.2" y="188.9">2.0A</text>
<text x="129.2" y="191.8">CON2x3/100</text>
<text x="172.3" y="186.1">Title</text>
<text x="172.3" y="194.7">Size</text>
<text x="183.7" y="194.7">Document Number</text>
<text x="267" y="194.7">Rev</text>
<text x="172.3" y="203.3">Date:</text>
<text x="184" y="203.3">Tuesday, April 01, 2014</text>
<text x="229.7" y="203.3">Sheet</text>
<text x="244" y="203.3">1</text>
<text x="252.6" y="203.3">of</text>
<text x="261.2" y="203.3">4</text>
</g>
<g font-size="2.6" fill="#f00">
<text x="40.8" y="16.7">SW1</text>
<text x="70.4" y="16.7">/RESET</text>
<text x="152.8" y="19.6">/RESET</text>
<text x="12.1" y="32.2">UC-RXD</text>
<text x="14.1" y="35.1">UC-TXD</text>
<text x="32.2" y="31">UC-RXD</text>
<text x="32.2" y="33.9">UC-TXD</text>
<text x="101.1" y="31">PD0</text>
<text x="101.1" y="33.9">PD1</text>
<text x="161.4" y="33.9">PC4</text>
<text x="161.4" y="31">PC5</text>
<text x="11.3" y="38">/GPSOFF</text>
<text x="32.2" y="36.8">/GPSOFF</text>
<text x="32.2" y="39.6">PD3-RED</text>
<text x="101.1" y="36.8">/GPSOFF</text>
<text x="12.1" y="46.6">GPSPPS</text>
<text x="32.2" y="42.5">PD4-GREEN</text>
<text x="32.2" y="45.4">GPSPPS</text>
<text x="14.1" y="49.4">DAT1</text>
<text x="14.1" y="52.3">DAT2</text>
<text x="32.2" y="48.3">DAT1</text>
<text x="32.2" y="51.1">DAT2</text>
<text x="241.7" y="65.5">PC2</text>
<text x="241.7" y="62.6">PC3</text>
<text x="32.2" y="71.2">RED</text>
<text x="63.8" y="71.2">PD3-RED</text>
<text x="241.7" y="68.3">PC1</text>
<text x="241.7" y="71.2">PC0</text>
<text x="32.2" y="77">GREEN 2</text>
<text x="63.8" y="77">PD4-GREEN</text>
<text x="241.7" y="79.8">ADC7</text>
<text x="241.7" y="82.7">ADC6</text>
<text x="86.7" y="94.2">UCXTLI</text>
<text x="193" y="91.3">AREF</text>
<text x="193" y="94.2">VCC</text>
<text x="86.7" y="97">UCXTLO</text>
<text x="198.4" y="117.1">SCK</text>
<text x="115.4" y="131.5">GPSPPS</text>
<text x="164.3" y="131.5">MISO</text>
<text x="115.4" y="134.4">DAT1</text>
<text x="115.4" y="137.2">DAT2</text>
<text x="164.3" y="137.2">/SS</text>
<text x="164.3" y="134.4">MOSI</text>
<text x="241.7" y="137.2">/CD</text>
<text x="241.7" y="134.4">/PSDIS</text>
<text x="261.2" y="135.6">/PSDIS</text>
<text x="164.3" y="140.1">/CD</text>
<text x="164.3" y="143">/PSDIS</text>
<text x="241.7" y="140.1">/SS</text>
<text x="241.7" y="143">MOSI</text>
<text x="261.2" y="141.3">/SS</text>
<text x="261.2" y="138.4">/CD</text>
<text x="241.7" y="145.8">MISO</text>
<text x="241.7" y="148.7">SCK</text>
<text x="261.2" y="144.2">MOSI</text>
<text x="261.2" y="149.9">SCK</text>
<text x="261.8" y="147.3">MISO</text>
<text x="241.7" y="157.3">PC4</text>
<text x="241.7" y="160.2">PC5</text>
<text x="15" y="168.8">UC-RXD</text>
<text x="49.4" y="168.8">PD0</text>
<text x="49.4" y="171.7">DAT2</text>
<text x="109.7" y="177.4">MISO</text>
<text x="15" y="180.3">UC-TXD</text>
<text x="49.4" y="180.3">PD1</text>
<text x="49.4" y="183.1">/PSDIS</text>
<text x="109.7" y="180.3">SCK</text>
<text x="109.7" y="183.1">/RESET</text>
<text x="155.6" y="180.3">MOSI</text>
</g>
<g font-size="2.6" fill="#004080">
<text x="130.4" y="58.5" transform="rotate(-90 130.4 58.5)">PAD</text>
<text x="136.2" y="65.5" transform="rotate(-90 136.2 65.5)">PD2(INT0)</text>
<text x="139.1" y="65.1" transform="rotate(-90 139.1 65.1)">PD1(TXD)</text>
<text x="141.9" y="65.4" transform="rotate(-90 141.9 65.4)">PD0(RXD)</text>
<text x="147.7" y="68.5" transform="rotate(-90 147.7 68.5)">PC6(RESET)</text>
<text x="159.1" y="66.8" transform="rotate(-90 159.1 66.8)">PC3(ADC3)</text>
<text x="162" y="66.8" transform="rotate(-90 162 66.8)">PC2(ADC2)</text>
<text x="113.4" y="73">PD3(INT1-OC2B)</text>
<text x="113.4" y="75.9">PD4(XCK/T0)</text>
<text x="150.5" y="72.7" transform="rotate(-90 150.5 72.7)">PC5(ADC5-SCL)</text>
<text x="153.4" y="73" transform="rotate(-90 153.4 73)">PC4(ADC4-SDA)</text>
<text x="162.9" y="75.9">PC0(ADC0)</text>
<text x="162.9" y="73">PC1(ADC1)</text>
<text x="113.4" y="81.6">GND</text>
<text x="169.7" y="81.6">ADC7</text>
<text x="113.4" y="84.5">VCC</text>
<text x="113.4" y="87.3">GND</text>
<text x="169.7" y="84.5">ADC6</text>
<text x="113.4" y="90.2">VCC</text>
<text x="113.4" y="96">PB6(XTL1-TOSC1)</text>
<text x="169.4" y="96">AVCC</text>
<text x="169.7" y="93.1">AREF</text>
<text x="170.9" y="90.2">GND</text>
<text x="113.4" y="98.8">PB7(XTL2-TOSC2)</text>
<text x="164.6" y="101.7">PB5(SCK)</text>
<text x="136.2" y="116.3" transform="rotate(-90 136.2 116.3)">PD5(T1-OC0B)</text>
<text x="139.1" y="116.3" transform="rotate(-90 139.1 116.3)">PD6(AIN0-OC0A)</text>
<text x="141.9" y="116.3" transform="rotate(-90 141.9 116.3)">PD7(AIN1)</text>
<text x="147.7" y="116.3" transform="rotate(-90 147.7 116.3)">PB0(ICP1-CLKO)</text>
<text x="150.5" y="116.3" transform="rotate(-90 150.5 116.3)">PB1(OC1A)</text>
<text x="156.3" y="116.3" transform="rotate(-90 156.3 116.3)">PB2(SS-OC1B)</text>
<text x="159.1" y="116.3" transform="rotate(-90 159.1 116.3)">PB3(MOSI-OC2A)</text>
<text x="162" y="116.3" transform="rotate(-90 162 116.3)">PB4(MISO)</text>
<text x="130.6" y="179.2">MISO</text>
<text x="139.5" y="179.2">VCC</text>
<text x="130.6" y="182.1">SCK</text>
<text x="130.6" y="184.9">RST-</text>
<text x="138.4" y="182.1">MOSI</text>
<text x="139.3" y="184.9">GND</text>
</g>
<g font-size="2">
<text x="30.2" y="2.2">5</text>
<text x="84.7" y="2.2">4</text>
<text x="139.2" y="2.2">3</text>
<text x="193.8" y="2.2">2</text>
<text x="248.3" y="2.2">1</text>
<text x=".8" y="29.8">D</text>
<text x="276.3" y="29.8">D</text>
<text x=".8" y="80.1">C</text>
<text x="276.3" y="80.1">C</text>
<text x=".8" y="130.3">B</text>
<text x="276.3" y="130.3">B</text>
<text x=".8" y="180.5">A</text>
<text x="276.3" y="180.5">A</text>
<text x="30.2" y="206">5</text>
<text x="84.7" y="206">4</text>
<text x="139.2" y="206">3</text>
<text x="193.8" y="206">2</text>
<text x="248.3" y="206">1</text>
</g>
</svg>
